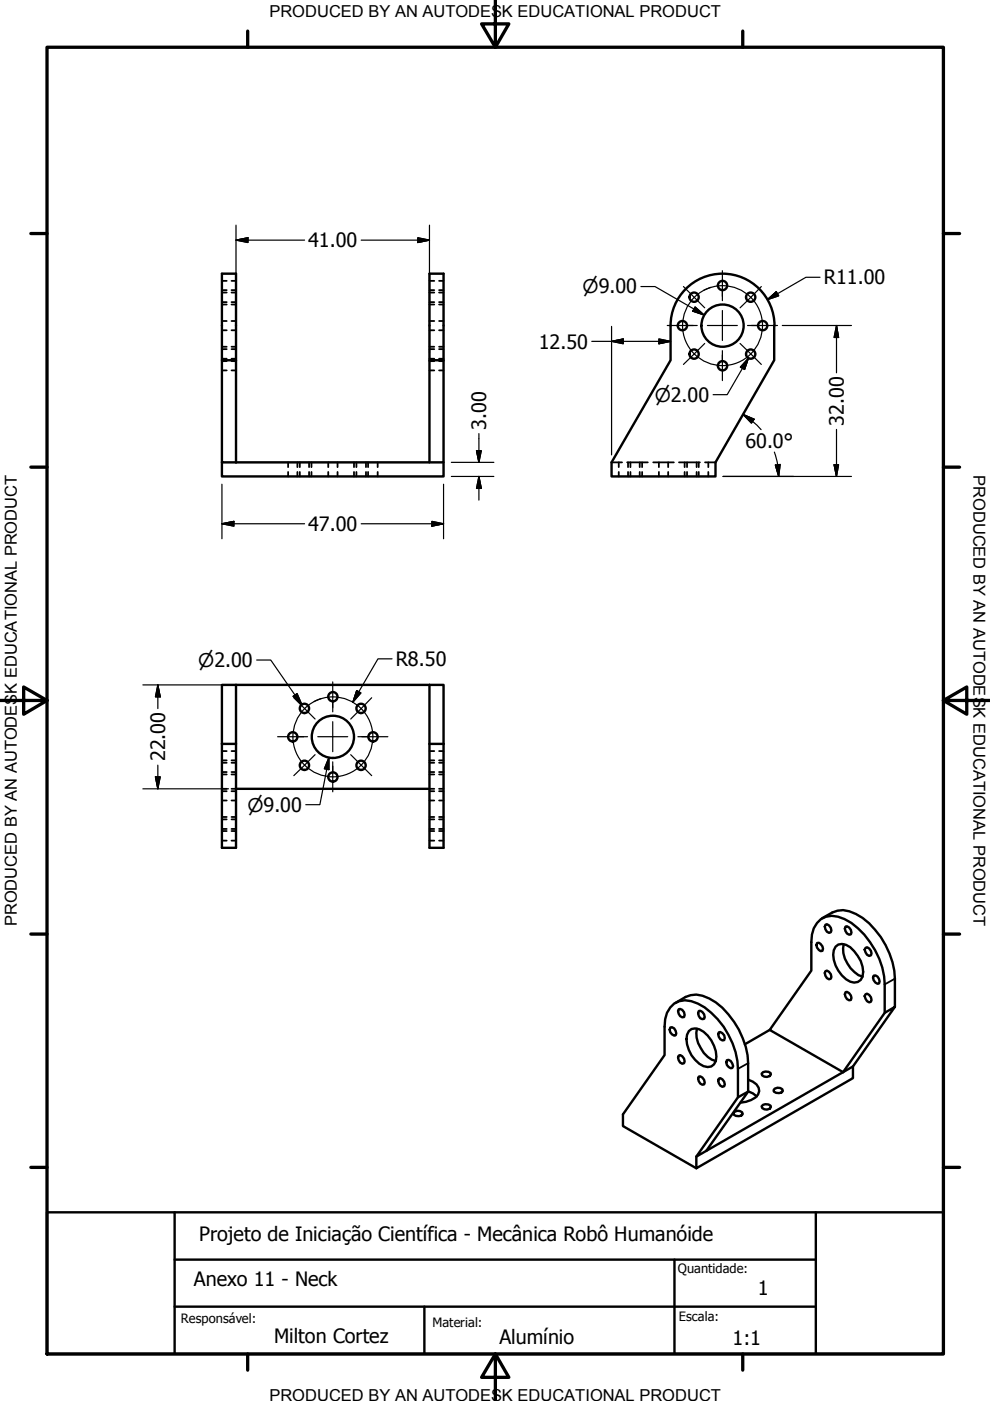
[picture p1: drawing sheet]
<svg xmlns="http://www.w3.org/2000/svg" width="210mm" height="297mm" viewBox="0 0 210 297" stroke-linecap="round" stroke-linejoin="round" font-family="sans-serif">
<!-- layer: Visible (ANSI) -->
<g fill="none" stroke="#000" stroke-width=".51">
<path d="M47.1 76.4v-18.4h2.9v40M50 76.4h-2.9v21.6h2.9M91.1 76.4h2.9v21.6h-44M94 76.4v-18.4h-2.9v40M142.2 69v7.4l-12.5 21.6v3h22v-3l12.4-21.6v-7.4M142.2 69a11 11 0 0 1 11-11 11 11 0 0 1 11 11M47.1 98v3h46.9v-3M47.1 157.7v22.1h2.9v-22.1M47.1 157.7h2.9M50 145.2h-2.9v12.5M50 145.2v12.5M50 145.2h41.1"/>
<path d="M91.1 157.7v22.1h2.9v-22.1M91.1 145.2h2.9v12.5M91.1 145.2v12.5M91.1 157.7h2.9M50 167.2h41.1M173.2 199.9a1.14 1.14 0 0 1 1.2 1.7 1.14 1.14 0 0 1-1.2-1.7zM173.2 195.7a4 4 0 0 1 4.5-1.3 14.3 14.3 0 0 1 7.8 7.1 15.2 15.2 0 0 1 2.1 7.2v6l-8.8 12.6-15.6-8.9 8.8-12.6 .1-7.6 .4-1.4zM175 196.1l.3-.2a1.29 1.29 0 0 1 .8 1.8l-.3 .1a1.33 1.33 0 0 1-.8-1.7zM179.3 196.5a1.14 1.14 0 0 1 1.1 1.6 1.11 1.11 0 0 1-1.1-.5 1.11 1.11 0 0 1 0-1.1zM142.1 217.9a1.11 1.11 0 0 1 1.1 .4 1.11 1.11 0 0 1 .1 1.2 1.14 1.14 0 0 1-1.2-1.6zM143.9 214l.3-.1a1.25 1.25 0 0 1 .8 1.7 1.11 1.11 0 0 1-1.1-.4 1.11 1.11 0 0 1 0-1.2zM145.4 211.4a5.1 5.1 0 0 1 5 .3 17.1 17.1 0 0 1 8.2 13.7v6"/>
<path d="M147.8 218.1a6.4 6.4 0 0 0 4 6.9h-.1M148.1 214.4a1.14 1.14 0 0 1 1.2 1.6l-.4 .1a1.27 1.27 0 0 1-.8-1.7zM152.4 218.9a1.14 1.14 0 0 1 1.1 1.6 1.11 1.11 0 0 1-1.1-.4 1.11 1.11 0 0 1 0-1.2zM163.2 218.4l-5.3 3M175 205.9l.3-.1a1.29 1.29 0 0 1 .8 1.7l-.3 .1a1.33 1.33 0 0 1-.8-1.7zM177.2 200.7a2.22 2.22 0 0 1 3.1 .1 6.6 6.6 0 0 1 2.6 6.3 1.82 1.82 0 0 1-2.6 1 6.6 6.6 0 0 1-3.5-6.6zM179.3 210.4a1.14 1.14 0 0 1 1.1 1.6 1.11 1.11 0 0 1-1.1-.5 1.11 1.11 0 0 1 0-1.1zM183.5 201l.3-.2a1.29 1.29 0 0 1 .9 1.8l-.4 .1a1.33 1.33 0 0 1-.8-1.7zM183.5 210.8l.3-.1a1.29 1.29 0 0 1 .9 1.7l-.4 .1a1.33 1.33 0 0 1-.8-1.7zM185.2 206.9a1.11 1.11 0 0 1 1.1 .4 1.11 1.11 0 0 1 .1 1.2 1.14 1.14 0 0 1-1.2-1.6zM187.6 214.7l2.1-1.2-8.9 12.6-2 1.2M189.7 207.5v6"/>
<path d="M143.9 223.8l.3-.1a1.29 1.29 0 0 1 .8 1.7l-.3 .1a1.33 1.33 0 0 1-.8-1.7zM148.1 228.3a1.14 1.14 0 0 1 1.2 1.6 1.11 1.11 0 0 1-1.1-.4 1.11 1.11 0 0 1-.1-1.2zM152.4 228.7l.3-.1a1.29 1.29 0 0 1 .8 1.7l-.3 .1a1.33 1.33 0 0 1-.8-1.7zM154.1 224.8a1.11 1.11 0 0 1 1.1 .4 1.11 1.11 0 0 1 .1 1.2 1.14 1.14 0 0 1-1.2-1.6zM155.8 235.7a1.1 1.1 0 0 1 1.7 .5 1.36 1.36 0 0 1-1.9 .1l-.1-.3zM158.6 228.9a2.73 2.73 0 0 1 2.4 2.4 3.1 3.1 0 0 1-2.8 2.3l-1.2 .2M158.6 231.4l1 .4 .9 .7M158.6 231.4l-2.1 1.2-8.9 12.6 2.1-1.2M158.6 231.4l-8.9 12.6M161.5 234.6a1.36 1.36 0 0 1 1.9-.2v.3a1.11 1.11 0 0 1-1 .6 1.11 1.11 0 0 1-.9-.7zM161.5 227.6a1.36 1.36 0 0 1 1.9-.1v.3a1.11 1.11 0 0 1-1 .5 1.11 1.11 0 0 1-.9-.7zM164.3 230.8a1.1 1.1 0 0 1 1.7 .5 1.36 1.36 0 0 1-1.9 .1l-.1-.3z"/>
<path d="M178.8 227.3l-29.1 16.7"/>
<circle cx="144.7" cy="69" r=".98"/>
<circle cx="147.2" cy="75.1" r=".98"/>
<circle cx="147.2" cy="63" r=".98"/>
<circle cx="153.2" cy="77.6" r=".98"/>
<circle cx="153.2" cy="60.5" r=".98"/>
<circle cx="153.2" cy="69" r="4.5"/>
<circle cx="159.2" cy="75.1" r=".98"/>
<circle cx="159.2" cy="63" r=".98"/>
<circle cx="161.7" cy="69" r=".98"/>
<circle cx="62.1" cy="156.2" r=".98"/>
<circle cx="64.5" cy="150.2" r=".98"/>
<circle cx="70.6" cy="156.2" r="4.5"/>
<circle cx="70.6" cy="147.7" r=".98"/>
<circle cx="76.5" cy="150.2" r=".98"/>
<circle cx="79.1" cy="156.2" r=".98"/>
<circle cx="64.5" cy="162.3" r=".98"/>
<circle cx="70.6" cy="164.7" r=".98"/>
<circle cx="76.5" cy="162.3" r=".98"/>
</g>
<!-- layer: Hidden (ANSI) -->
<g fill="none" stroke="#000" stroke-width=".38">
<path d="M47.1 59.5h1M49.1 59.5h.9M91.1 59.5h1M93.1 59.5h.9M47.1 73.5h1M47.1 64.6h1M47.1 62h1M47.1 64.1h1M47.1 68.1h1M47.1 70h1M47.1 74h1M47.1 76.1h1"/>
<path d="M47.1 76.6h1M47.1 78.5h1M47.1 61.5h1M49.1 73.5h.9M49.1 64.6h.9M49.1 62h.9M49.1 64.1h.9M49.1 68.1h.9M49.1 70h.9M49.1 74h.9M49.1 76.1h.9M49.1 76.6h.9"/>
<path d="M49.1 78.5h.9M49.1 61.5h.9M91.1 73.5h1M91.1 64.6h1M91.1 62h1M91.1 64.1h1M91.1 68.1h1M91.1 70h1M91.1 74h1M91.1 76.1h1M91.1 76.6h1M91.1 78.5h1"/>
<path d="M91.1 61.5h1M93.1 73.5h.9M93.1 64.6h.9M93.1 62h.9M93.1 64.1h.9M93.1 68.1h.9M93.1 70h.9M93.1 74h.9M93.1 76.1h.9M93.1 76.6h.9M93.1 78.5h.9M93.1 61.5h.9"/>
<path d="M61.1 98v1M63.1 98v1M63.6 98v1M65.5 98v1M66 98v1M69.6 98v1M71.6 98v1M75.1 98v1M75.6 98v1M77.6 98v1M78 98v1M80.1 98v1"/>
<path d="M129.7 98h2.2M131.2 98v1M133 98h4.4M133.2 98v1M133.7 98v1M135.6 98v1M136.1 98v1M138.5 98h4.4M139.7 98v1M141.7 98v1M144 98h4.4M145.2 98v1"/>
<path d="M145.7 98v1M147.7 98v1M148.1 98v1M149.5 98h2.2M150.2 98v1M61.1 100.1v.9M63.1 100.1v.9M63.6 100.1v.9M65.5 100.1v.9M66 100.1v.9M69.6 100.1v.9M71.6 100.1v.9"/>
<path d="M75.1 100.1v.9M75.6 100.1v.9M77.6 100.1v.9M78 100.1v.9M80.1 100.1v.9M131.2 100.1v.9M133.2 100.1v.9M133.7 100.1v.9M135.6 100.1v.9M136.1 100.1v.9M139.7 100.1v.9M141.7 100.1v.9"/>
<path d="M145.2 100.1v.9M145.7 100.1v.9M147.7 100.1v.9M148.1 100.1v.9M150.2 100.1v.9M47.1 159.2h1M49.1 159.2h.9M91.1 159.2h1M93.1 159.2h.9M47.1 167.2h1M47.1 173.2h1M47.1 164.2h1"/>
<path d="M47.1 173.7h1M47.1 175.8h1M47.1 176.2h1M47.1 178.2h1M47.1 161.2h1M47.1 161.7h1M47.1 163.7h1M47.1 167.8h1M47.1 169.7h1M49.1 167.2h.9M49.1 173.2h.9M49.1 164.2h.9"/>
<path d="M49.1 173.7h.9M49.1 175.8h.9M49.1 176.2h.9M49.1 178.2h.9M49.1 161.2h.9M49.1 161.7h.9M49.1 163.7h.9M49.1 167.8h.9M49.1 169.7h.9M91.1 167.2h1M91.1 173.2h1M91.1 164.2h1"/>
<path d="M91.1 173.7h1M91.1 175.8h1M91.1 176.2h1M91.1 178.2h1M91.1 161.2h1M91.1 161.7h1M91.1 163.7h1M91.1 167.8h1M91.1 169.7h1M93.1 167.2h.9M93.1 173.2h.9M93.1 164.2h.9"/>
<path d="M93.1 173.7h.9M93.1 175.8h.9M93.1 176.2h.9M93.1 178.2h.9M93.1 161.2h.9M93.1 161.7h.9M93.1 163.7h.9M93.1 167.8h.9M93.1 169.7h.9"/>
</g>
<!-- layer: Visible Narrow (ANSI) -->
<path d="M189.7 207.5l-2.1 1.2M158.6 225.4l-2.1 1.2" fill="none" stroke="#000" stroke-width=".38"/>
<path d="M174.3 194.7a6.1 6.1 0 0 1 7.2-.9 16.8 16.8 0 0 1 8.2 13.7M145.4 211.4l-2.2 1.2M146 218.6a2.22 2.22 0 0 1 3.2 .1 6.8 6.8 0 0 1 2.6 6.3 1.78 1.78 0 0 1-2.6 1 6.4 6.4 0 0 1-3.5-6.6zM178.9 200.2a6.4 6.4 0 0 0 4 6.9M156.5 232.6v-6a16.9 16.9 0 0 0-8.5-13.8 4.5 4.5 0 0 0-5.9 .8l-.7 1.1-.4 1.4-.1 7.6-8.8 12.6v2.4l15.5 9M180.8 226.1v2.5l-33.2 19.1v-2.5" fill="none" stroke="#000" stroke-width=".51"/>
<!-- layer: Border (ANSI) -->
<g fill="none" stroke="#000" stroke-width=".7">
<path d="M10 10h190v277.1h-190zM52.5 6.6v3.4M105 0v10l-2.9-4.9h5.8l-2.9 4.9M157.5 6.6v3.4M6.5 49.5h3.5M200 49.5h3.5M6.5 99h3.5M200 99h3.5M0 148.5h10l-5-2.8v5.7l5-2.9M200 148.5l5 2.9v-5.7l-5 2.8h10M6.5 198h3.5M200 198h3.5"/>
<path d="M6.5 247.5h3.5M200 247.5h3.5M52.5 287.1v3.4M105 287.1l2.9 4.9h-5.8l2.9-4.9v9.9M157.5 287.1v3.4"/>
</g>
<!-- layer: Title (ANSI) -->
<path d="M10 257h190v30.1h-190zM37 257v30.1M173 257v30.1M37 277h136M37 267.1h136M90 277v10.1M143 267.1v20" fill="none" stroke="#000" stroke-width=".51"/>
<!-- layer: Dimension (ANSI) -->
<g fill="none" stroke="#000" stroke-width=".25">
<path d="M50 50.9l2.6-.5v1zM50 50.9h14.6M50 47.7v27.1M76.6 50.9h14.5M88.6 50.4l2.5 .5-2.5 .5zM91.1 47.7v27.1M173.9 58.8h-3l-8.2 4.7M125.5 72.4h16.7M129.7 72.4l2.4-.5v1zM129.7 69.2v27.2M135.9 60.8h3l10.4 6M139.7 71.9l2.5 .5-2.5 .5z"/>
<path d="M147.4 65.1l1.9 1.7-2.4-.8zM158.7 75.9l-.8 2.4-.9-.5zM158.7 75.9l-4.5 7.8h-3M162.7 63.5l1.9-1.7 .5 .9zM165.9 69h14.6M177.4 69l.4 2.6h-1zM177.4 69v10M95.7 98h9M101 95.6h1l-.5 2.4zM101.5 91.9v6.1M157.5 87.9l2.4 1-.6 .8zM157.5 87.9l2.1 1.4"/>
<path d="M159.6 89.4l1.8 1.7M164.2 95.9l.7 2.7 .2 2.4M164.4 98.6l1-.1-.3 2.5zM176.8 98.5h1l-.4 2.5zM177.4 91v10M47.1 111l2.5-.5v1.1zM47.1 111h17.5M47.1 102.7v11.5M76.6 111h17.4M91.6 110.5l2.4 .5-2.4 .6zM94 102.7v11.5M95.7 101h9"/>
<path d="M101.5 101l.5 2.6h-1zM101.5 101v5M153.3 101h27.2M54.4 139.9h3l6.6 9.5M83.1 139.7h-3l-5.3 9.2M30.3 145.2h18.2M33.5 145.2l.5 2.6h-1zM33.5 145.2v5M62.2 147.6l.8-.5 1 2.3zM75.6 146.4l.9 .5-1.7 2zM30.3 167.2h18.2M33 164.7h1l-.5 2.5z"/>
<path d="M33.5 162.2v5M69.7 160.6v2.6l-.9-.2zM69.7 160.6l-1.9 10h-3"/>
</g>
<g fill="#000" stroke="#000" stroke-width=".25">
<path d="M50 50.9l2.6-.5zM50 50.9l2.6-.5v1zM88.6 51.4l2.5-.5zM88.6 50.4l2.5 .5-2.5 .5zM129.7 72.4l2.4-.5zM129.7 72.4l2.4-.5v1zM139.7 72.9l2.5-.5zM139.7 71.9l2.5 .5-2.5 .5zM146.9 66l2.4 .8zM147.4 65.1l1.9 1.7-2.4-.8zM158.7 75.9l-.8 2.4zM158.7 75.9l-.8 2.4-.9-.5z"/>
<path d="M162.7 63.5l1.9-1.7zM162.7 63.5l1.9-1.7 .5 .9zM177.4 69l.4 2.6zM177.4 69l.4 2.6h-1zM101 95.6l.5 2.4zM101 95.6h1l-.5 2.4zM157.5 87.9l2.4 1zM157.5 87.9l2.4 1-.6 .8zM164.4 98.6l.7 2.4zM164.4 98.6l1-.1-.3 2.5zM176.8 98.5l.6 2.5zM176.8 98.5h1l-.4 2.5z"/>
<path d="M47.1 111l2.5-.5zM47.1 111l2.5-.5v1.1zM91.6 111.6l2.4-.6zM91.6 110.5l2.4 .5-2.4 .6zM101.5 101l.5 2.6zM101.5 101l.5 2.6h-1zM33.5 145.2l.5 2.6zM33.5 145.2l.5 2.6h-1zM62.2 147.6l1.8 1.8zM62.2 147.6l.8-.5 1 2.3zM75.6 146.4l-.8 2.5zM75.6 146.4l.9 .5-1.7 2z"/>
<path d="M33 164.7l.5 2.5zM33 164.7h1l-.5 2.5zM69.7 160.6v2.6zM69.7 160.6v2.6l-.9-.2z"/>
</g>
<!-- layer: Center Mark (ANSI) -->
<g fill="none" stroke="#000" stroke-width=".25">
<path d="M153.2 57.4v6.3M141.5 69h6.3M144.9 60.8l4.5 4.5M145.5 69h1.5M149.4 72.8l-4.5 4.5M150 69h6.3M153.2 74.3v6.4M153.2 61.4v1.5M153.2 65.8v6.4M153.2 75.2v1.5M156.9 72.8l4.5 4.5M158.5 69h6.3"/>
<path d="M159.3 69h1.5M161.4 60.8l-4.5 4.5M58.9 156.2h6.3M62.3 147.9l4.5 4.5M62.9 156.2h1.5M67.4 156.2h6.3M70.5 144.6v6.3M70.5 148.6v1.4M70.5 153v6.4M75.9 156.2h6.3M76.7 156.2h1.5M78.8 147.9l-4.4 4.5"/>
<path d="M66.8 160l-4.5 4.5M70.5 161.5v6.4M70.5 162.4v1.5M74.4 160l4.4 4.5"/>
</g>
<!-- layer: Centerline (ANSI) -->
<path d="M150.7 60.9a8.5 8.5 0 0 0-3.5 14.2 8.5 8.5 0 0 0 14.1-3.7 8.5 8.5 0 0 0-9.9-10.6l-2.2 .8M68.1 148.1a8.5 8.5 0 0 0-3.5 14.1 8.5 8.5 0 0 0 14.1-3.6 8.5 8.5 0 0 0-9.9-10.7l-2.2 .9" fill="none" stroke="#000" stroke-width=".25"/>
<g font-size="4.2">
<text x="65.3" y="52.4">41.00</text>
<text x="174.7" y="60.3">R11.00</text>
<text x="114.2" y="73.9">12.50</text>
<text x="103.1" y="91.1" transform="rotate(-90 103.1 91.1)">3.00</text>
<text x="158.1" y="95">60.0°</text>
<text x="178.9" y="90.2" transform="rotate(-90 178.9 90.2)">32.00</text>
<text x="65.3" y="112.6">47.00</text>
<text x="83.9" y="141.2">R8.50</text>
<text x="35" y="161.4" transform="rotate(-90 35 161.4)">22.00</text>
<text x="42.2" y="263.1">Projeto de Iniciação Científica - Mecânica Robô Humanóide</text>
<text x="41.1" y="272.7">Anexo 11 - Neck</text>
<text x="160.7" y="274.6">1</text>
<text x="58.1" y="284.8">Milton Cortez</text>
<text x="105.9" y="285">Alumínio</text>
<text x="155.3" y="285.1">1:1</text>
</g>
<g font-size="4">
<text x="123.5" y="62.2">⌀9.00</text>
<text x="138.9" y="85.1">⌀2.00</text>
<text x="42" y="141.4">⌀2.00</text>
<text x="52.5" y="172.1">⌀9.00</text>
</g>
<g font-size="3.5">
<text x="57.1" y="3.6">PRODUCED BY AN AUTODESK EDUCATIONAL PRODUCT</text>
<text x="206.4" y="100.7" transform="rotate(90 206.4 100.7)">PRODUCED BY AN AUTODESK EDUCATIONAL PRODUCT</text>
<text x="3.6" y="196.4" transform="rotate(-90 3.6 196.4)">PRODUCED BY AN AUTODESK EDUCATIONAL PRODUCT</text>
<text x="57.1" y="297">PRODUCED BY AN AUTODESK EDUCATIONAL PRODUCT</text>
</g>
<g font-size="2.7">
<text x="143.7" y="269.9">Quantidade:</text>
<text x="38.4" y="280.6">Responsável:</text>
<text x="91.7" y="281.3">Material:</text>
<text x="144" y="280">Escala:</text>
</g>
</svg>
